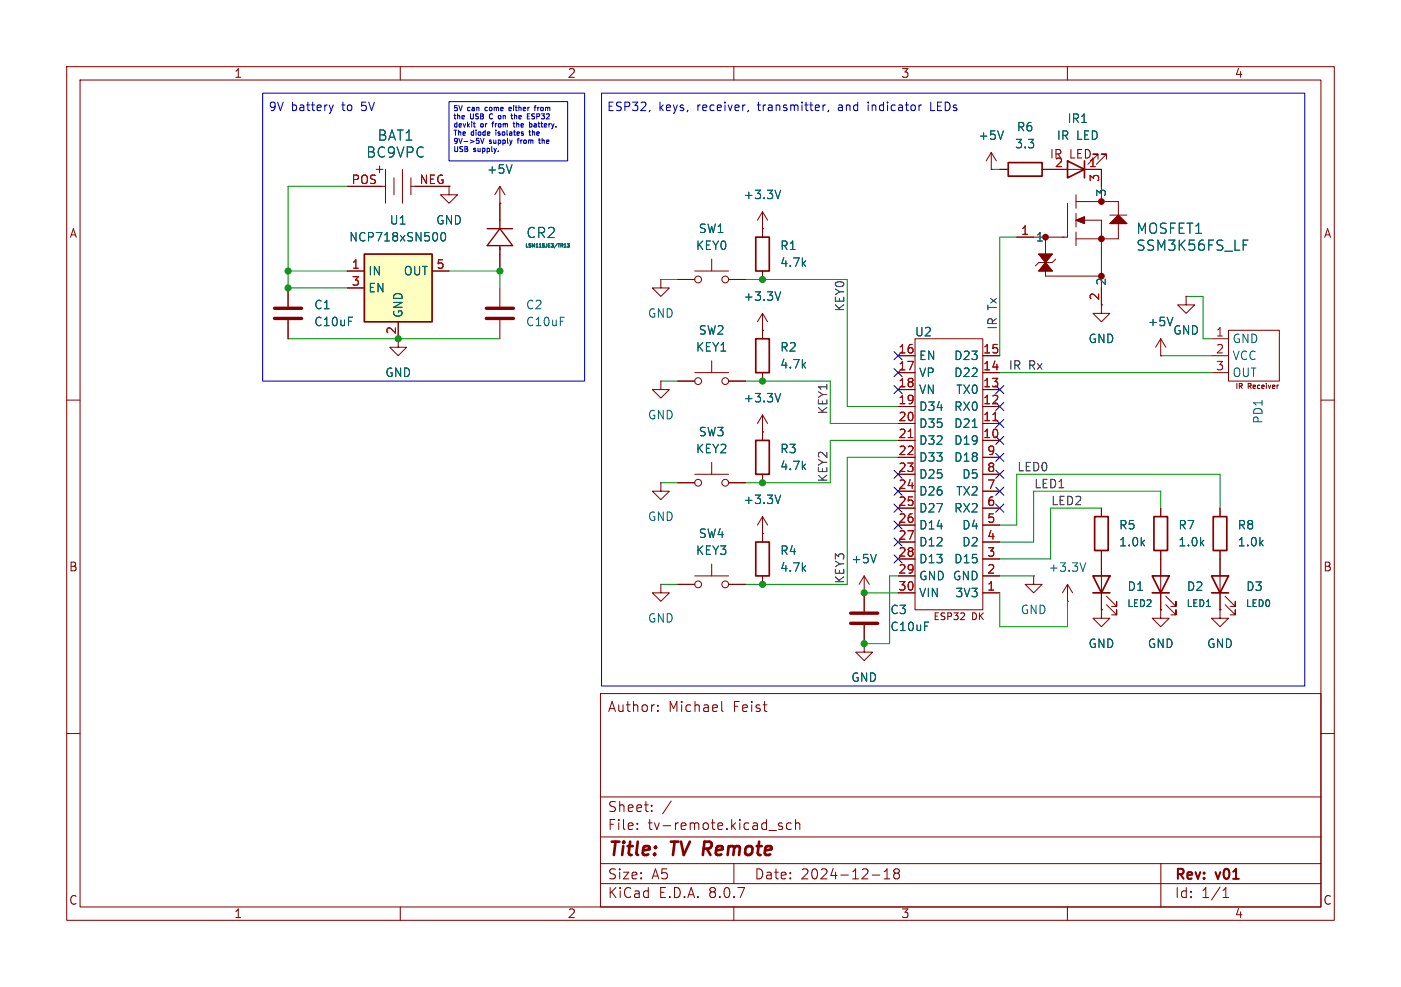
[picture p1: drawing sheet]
<svg xmlns="http://www.w3.org/2000/svg" width="210mm" height="148mm" viewBox="0 0 210 148" stroke-linecap="round" stroke-linejoin="round" font-family="sans-serif">
<g fill="none" stroke="#840000" stroke-width=".15">
<path d="M10 10h190v128h-190zM12 12h186v124h-186zM60 10v2M110 10v2M160 10v2M99.1 57.2v1.2h1.2l-1.2 1.3-1.3-1.3h1.3M99.1 57.2h.1M165.1 45.7v1.3h1.3l-1.3 1.3-1.3-1.3h1.3M174 53.3h.1M174 50.8v2.5M174 50.8l-.8 1.3M174 50.8l.8 1.3"/>
<path d="M177.8 44.5v1.2h1.3l-1.3 1.3-1.3-1.3h1.3M177.8 44.5h.1M10 60h2M101.6 72.4h2.5M104.1 71.1h5.1M106.7 69.3v1.8M109.2 72.4h2.6M174 76.2v1.3M198 60h2M114.3 80v1.3M114.3 86.4v1.2M129.5 88.9h.1"/>
<path d="M129.5 86.4l-.7 1.2M129.5 86.4v2.5M129.5 86.4l.8 1.2M174 82.6v1.2M10 110h2M90 104h108v32h-108zM90 119.5h108M98.6 106.5v.2M98.6 105.8v.1M108.2 105.2v1.3l.2 .2M198 110h2M60 136v2"/>
<path d="M90 132.5h108M90 129.5h108M90 125.5h108M95.5 124.2v.2M95.5 123.5v.1M97.7 121.5v.2M97.7 120.8v.1M100.6 120.1l-1.3 1.9M110 136v2M110 129.5v3M115.3 124.5h1.1M117.3 123.5l-.4-.1-.2 .2 .1 .2 .5 .2v.3h-.6"/>
<path d="M118.6 123.5l-.4-.1-.3 .3v.4l.1 .2h.6M119.3 123.5a.37 .37 0 0 1 .6 .1v.8M119.3 122.9v1.5M130.8 131.2h1.1M132.5 131.8h.9M132.5 130.7l.5-.4v1.5M134.3 130.9l-.3 .3v.4l.3 .2 .4-.1 .1-.2v-.4l-.3-.2M134.3 130.9l-.3-.3v-.2l.3-.1 .4 .1 .1 .2v.2l-.3 .1M134.3 130.9h.2M160 136v2M174 129.5v6.5M183.3 134.6h.9"/>
<path d="M183.3 133.5l.5-.4v1.5"/>
<circle cx="104.6" cy="72.4" r=".51"/>
<circle cx="108.7" cy="72.4" r=".51"/>
</g>
<path d="M173 77.5h2v5.1h-2zM113.3 81.3h2v5.1h-2z" fill="none" stroke="#840000" stroke-width=".25"/>
<path d="M175.8 47.6l-.4 1.2M131.4 83.1l-.5 1.3" fill="none" stroke="#006464" stroke-width=".15"/>
<path d="M54.6 38.1h10.2v10.2h-10.2z" fill="#ffffc2"/>
<g fill="none" stroke="#840000" stroke-width=".25">
<path d="M54.6 38.1h10.2v10.2h-10.2zM113.3 35.6h2v5h-2zM151.1 24.4h5.1v2h-5.1zM160 24.1l2.6 1.3-2.6 1.3zM162.6 24.1v2.6M113.3 50.8h2v5.1h-2zM113.3 66h2v5.1h-2zM164.1 77.5h2v5.1h-2zM181.9 77.5h2v5.1h-2zM163.8 86.4h2.6l-1.3 2.5zM163.8 88.9h2.6M172.7 86.4h2.6l-1.3 2.5z"/>
<path d="M172.7 88.9h2.6M181.6 86.4h2.5l-1.2 2.5zM181.6 88.9h2.5"/>
</g>
<g fill="none" stroke="#840000" stroke-width=".15">
<path d="M52.1 27.9h5.7M56.4 25.4h1M56.9 24.9v1M57.8 25.4v5.1M59.1 26.7v2.5M60.3 25.4v5.1M61.6 27.9h5.7M61.6 26.7v2.5M67.3 27.9v1.3h1.3l-1.3 1.3-1.3-1.3h1.3M67.3 27.9h.1M74.9 30.5h.1M74.9 27.9v5.1"/>
<path d="M74.9 38.1v2.5M74.9 27.9l-.7 1.3M74.9 27.9l.8 1.3M106.7 38.9v1.7M114.3 34.3h.1M114.3 31.8l-.8 1.2M114.3 31.8v3.8M114.3 31.8l.8 1.2M148.6 25.4h.1M148.6 22.9l-.8 1.2M148.6 22.9v2.5M148.6 22.9l.8 1.2"/>
<path d="M149.9 25.4h1.2M155.7 38.1h2l-2 2.5h2zM156.2 25.4h8.9v4.8M156.7 35.6v2.5M158.2 38.9l-.5 .5h-2l-.5 .5M160 30.5v5.1h-7.6M161.3 29.2v2M161.3 32v2M161.3 34.8v2M161.3 33l1.3-.5v1zM161.3 30.2h6.3v2.1M162.6 33h2.5v12.7"/>
<path d="M164.6 23.9v-.8h-.8h.8l-1.5 1.5M165.9 23.9v-.8h-.8h.8l-1.6 1.5M166.4 33.5l1.2-1.2 1.3 1.2zM166.4 32.3h2.5M167.6 33.5v2.3h-6.3M43.2 43.2v2.8M43.2 48v2.8M52.1 40.6h2.5M52.1 43.2h2.5M59.7 48.3v3.8h1.3l-1.3 1.2-1.3-1.2h1.3M64.8 40.6h2.5M74.9 43.2v2.8"/>
<path d="M74.9 48v2.8M99.1 41.9v1.3h1.2l-1.2 1.3-1.3-1.3h1.3M99.1 41.9h.1M101.6 41.9h2.5M101.6 57.2h2.5M104.1 40.6h5.1M104.1 55.9h5.1M106.7 54.1v1.8M109.2 41.9h2.6M109.2 57.2h2.6M114.3 49.5h.1M114.3 40.6v1.3"/>
<path d="M114.3 47v3.8M114.3 55.9v1.3M114.3 47l-.8 1.3M114.3 47l.8 1.3M134.6 58.4h2.6M134.6 55.9h2.6M134.6 53.3h2.6M137.2 50.8h10.1v40.6h-10.1zM147.3 58.4h2.6M147.3 55.9h2.6M147.3 53.3h2.6M156.7 40.6v.8h8.4"/>
<path d="M174 53.3h.1M177.8 44.5h.1M181.6 55.9h2.5M181.6 53.3h2.5M181.6 50.8h2.5M184.1 49.5h7.7v7.7h-7.7zM191.6 57.7h.1M99.1 72.4v1.3h1.2l-1.2 1.2-1.3-1.2h1.3M99.1 72.4h.1M101.6 72.4h2.5M109.2 72.4h2.6M114.3 64.8h.1"/>
<path d="M114.3 62.2v3.8M114.3 71.1v1.3M114.3 77.5v3.8M114.3 77.5l-.8 1.2M114.3 77.5l.8 1.2M114.3 62.2l-.8 1.3M114.3 62.2l.8 1.3M134.6 66h2.6M134.6 63.5h2.6M134.6 61h2.6M134.6 68.6h2.6M134.6 71.1h2.6"/>
<path d="M134.6 73.7h2.6M134.6 76.2h2.6M134.6 78.7h2.6M147.3 66h2.6M147.3 63.5h2.6M147.3 61h2.6M147.3 68.6h2.6M147.3 71.1h2.6M147.3 73.7h2.6M147.3 76.2h2.6M147.3 78.7h2.6M165.1 76.2v1.3"/>
<path d="M174 76.2v1.3M182.9 76.2v1.3M99.1 87.6v1.3h1.2l-1.2 1.3-1.3-1.3h1.3M99.1 87.6h.1M101.6 87.6h2.5M104.1 86.4h5.1M106.7 84.6v1.8M109.2 87.6h2.6M114.3 80h.1M114.3 86.4v1.2M129.5 96.5v1.3h1.3l-1.3 1.3-1.2-1.3h1.2M129.5 96.5h.1"/>
<path d="M129.5 88.9h.1M129.5 88.9v2.8M129.5 93.7v2.8M134.6 88.9h2.6M134.6 86.4h2.6M134.6 81.3h2.6M134.6 83.8h2.6M147.3 88.9h2.6M147.3 86.4h2.6M147.3 81.3h2.6M147.3 83.8h2.6M154.9 86.4v1.2h1.3l-1.3 1.3-1.2-1.3h1.2"/>
<path d="M154.9 86.4h.1M160 90.2h.1M160 87.6v2.6M160 87.6l-.7 1.3M160 87.6l.8 1.3M165.1 91.4v1.3h1.3l-1.3 1.3-1.3-1.3h1.3M165.1 91.4h.1M165.1 82.6v8.8M165.9 90.7l1.5 1.5v-.8v.8h-.8M165.9 89.4l1.5 1.5v-.7v.7h-.8M174 91.4v1.3h1.3l-1.3 1.3-1.3-1.3h1.3M174 91.4h.1"/>
<path d="M174 82.6v8.8M174.8 90.7l1.5 1.5v-.8v.8h-.8M174.8 89.4l1.5 1.5v-.7v.7h-.8M182.9 91.4v1.3h1.2l-1.2 1.3-1.3-1.3h1.3M182.9 91.4h.1M182.9 82.6v8.8M183.6 90.7l1.6 1.5v-.8v.8h-.8M183.6 89.4l1.6 1.5v-.7v.7h-.8"/>
<circle cx="104.6" cy="41.9" r=".51"/>
<circle cx="104.6" cy="57.2" r=".51"/>
<circle cx="108.7" cy="41.9" r=".51"/>
<circle cx="108.7" cy="57.2" r=".51"/>
<circle cx="104.6" cy="87.6" r=".51"/>
<circle cx="108.7" cy="87.6" r=".51"/>
</g>
<g fill="none" stroke="#006464" stroke-width=".15">
<path d="M150.4 19.6l-.4 1.3M66.3 34.9h.1a.69 .69 0 0 1 .5 .5 .69 .69 0 0 1-.3 .7h-.1a.69 .69 0 0 1-.5-.5 .69 .69 0 0 1 .3-.7zM76.7 24.7l-.4 1.3M84.6 37.1h.3M84.6 36.7l.1-.1v.5M85 36.6h.3l-.1 .1 .1 .1v.2h-.3M117 28.5l-.4 1.3M186.4 36.7h.5M186.4 36h.7M117 43.8l-.4 1.2M117 59l-.4 1.3M175.8 47.6l-.4 1.2"/>
<path d="M117 74.2l-.4 1.3M145.7 64.1h.8M131.4 83.1l-.5 1.3M162.7 84.4l-.4 1.3"/>
</g>
<path d="M136.1 65.6h.8M148.8 63.1h.8" fill="none" stroke="#a90000" stroke-width=".15"/>
<g fill="#840000" stroke="#840000" stroke-width=".15">
<path d="M161.3 33l1.3-.5v1z"/>
<path d="M166.4 33.5l1.2-1.2 1.3 1.2z"/>
<path d="M155.7 38.1h2l-1 1.3 1 1.2h-2l1-1.2z"/>
</g>
<g fill="none" stroke="#840000" stroke-width=".51">
<path d="M41.1 47.8h4.1M41.1 46.2h4.1M72.9 47.8h4.1M72.9 46.2h4.1M127.5 93.5h4.1M127.5 91.9h4.1"/>
<circle cx="156.7" cy="35.6" r=".25"/>
<circle cx="165.1" cy="30.2" r=".25"/>
<circle cx="165.1" cy="35.8" r=".25"/>
<circle cx="165.1" cy="41.4" r=".25"/>
</g>
<path d="M73 34.3h3.8M74.9 33v1.3M74.9 36.8v1.3M74.9 34.3l1.9 2.5h-3.8z" fill="none" stroke="#840000" stroke-width=".2"/>
<g fill="none" stroke="#0000c2" stroke-width=".15">
<path d="M39.4 14h48.2v43.2h-48.2zM50 15.7l-.3 .9M67.3 15.2h17.8v8.9h-17.8zM68.2 17.1v.6M68.3 19.5v.8M68.5 18.3v.8M68.5 15.8h-.3l-.1 .4M68.6 17.1v.7M68.7 19.5v.8M68.8 15.8l.2 .8 .3-.8M70.1 18.3v.8M70.5 17.1v.6"/>
<path d="M71 17.1v.6M71 19.5v.8M71.1 18.3v.6l.1 .2M71.4 19.5v.1M72.4 17.1h-.4v.7M72.7 16.2v.3M72.7 19.5v.8M73.4 17.4v.3M74.3 19.8v.5M75.1 17.8h-.3M76 19.5v.7M76.6 17.3h.3"/>
<path d="M76.7 16.2l-.2-.1-.2 .1v.4h.3M76.7 16.3h-.4M76.7 17.1v.6M76.8 17.8h.1M76.9 18.5h.3M77 15.8v.1M77 18.3v.6l.2 .2M77.1 19.5v.7M77.1 17.1v.7M77.3 15.8v.7M77.5 18.3v.8M77.8 15.8v.8"/>
<path d="M79 17.1v.7M79.3 19.8h.3M79.4 18.3v.8M79.4 19.5v.7l.2 .1M79.4 18.5l.3 .2v.3l-.3 .1M79.7 17.8h.4M79.8 17.4l.3 .1M79.8 19.5v.8M79.8 17.1h.3M80.1 16.1h.3M80.4 15.8l-.2 .1v.7M80.6 16.1v.5"/>
<path d="M80.8 18.3v.6M80.8 16.1l-.2 .1M80.8 17.1h-.3v.7M81.2 18.3v.6M90.2 14h105.4v88.9h-105.4zM97.4 16.5v.2M112.2 16.5l-.1 .3M123.4 15.7v.9M123.7 15.7l-.2 .1-.1 .2M124.2 16.5l-.1 .3M130.1 15.3v.1M130.1 15.7v.9"/>
<path d="M138 15.7h.1M139.5 15.3v1.3h.6M68.2 22v.6M68.6 22v.6M68.8 20.7l.2 .8 .3-.8M69.7 22v.7M71.4 20.7v.4M71.8 21.1v.3M72 20.7l.3 .8 .3-.8M73.7 22v.6M74.7 22.7h.1M76.1 20.7v.7"/>
<path d="M80.8 20.7v.7l.2 .1M81.3 20.7v.8"/>
</g>
<g fill="none" stroke="#009600" stroke-width=".15">
<path d="M52.1 27.9h-8.9v15.3h8.9M148.6 25.4h1.3M152.4 35.6h-2.5v17.7M43.2 50.8h31.7M43.2 40.6h8.9M67.3 40.6h7.6v2.6M99.1 57.2h2.5M99.1 41.9h2.5M111.8 57.2h12.7v6.3h10.1M111.8 41.9h15.2v19.1h7.6M149.9 55.9h31.7M174 53.3h7.6"/>
<path d="M177.8 44.5h2.5v6.3h1.3M99.1 72.4h2.5M134.6 66h-10.1v6.4h-12.7M134.6 68.6h-7.6v19h-15.2M165.1 76.2h-7.6v7.6h-7.6M174 76.2v-2.5h-19.1v7.6h-5M182.9 76.2v-5.1h-30.5v7.6h-2.5M99.1 87.6h2.5M129.5 88.9h5.1M134.6 86.4h-1.3v10.1h-3.8M149.9 88.9v5.1h10.1v-3.8M149.9 86.4h5"/>
</g>
<g fill="none" stroke="#000084" stroke-width=".15">
<path d="M134 57.8l1.2 1.2M134 55.3l1.2 1.2M134 52.7l1.2 1.2M135.2 57.8l-1.2 1.2M135.2 55.3l-1.2 1.2M135.2 52.7l-1.2 1.2M149.3 57.8l1.2 1.2M150.5 57.8l-1.2 1.2M134 75.6l1.2 1.2M134 73.1l1.2 1.2M134 70.5l1.2 1.2M134 78.1l1.2 1.2"/>
<path d="M135.2 75.6l-1.2 1.2M135.2 73.1l-1.2 1.2M135.2 78.1l-1.2 1.2M135.2 70.5l-1.2 1.2M149.3 65.4l1.2 1.2M149.3 68l1.2 1.2M149.3 60.4l1.2 1.2M149.3 70.5l1.2 1.2M149.3 62.9l1.2 1.2M149.3 73.1l1.2 1.2M149.3 75.6l1.2 1.2M150.5 65.4l-1.2 1.2"/>
<path d="M150.5 68l-1.2 1.2M150.5 60.4l-1.2 1.2M150.5 70.5l-1.2 1.2M150.5 62.9l-1.2 1.2M150.5 73.1l-1.2 1.2M150.5 75.6l-1.2 1.2M134 83.2l1.2 1.2M134 80.7l1.2 1.2M135.2 80.7l-1.2 1.2M135.2 83.2l-1.2 1.2"/>
</g>
<g fill="#009600" stroke="#009600" stroke-width=".15">
<circle cx="114.3" cy="72.4" r=".46"/>
<circle cx="114.3" cy="87.6" r=".46"/>
<circle cx="114.3" cy="57.2" r=".46"/>
<circle cx="129.5" cy="96.5" r=".46"/>
<circle cx="129.5" cy="88.9" r=".46"/>
<circle cx="114.3" cy="41.9" r=".46"/>
<circle cx="59.7" cy="50.8" r=".46"/>
<circle cx="74.9" cy="40.6" r=".46"/>
<circle cx="43.2" cy="40.6" r=".46"/>
<circle cx="43.2" cy="43.2" r=".46"/>
</g>
<g font-size="2.8" fill="#840000">
<text x="91" y="128.9">Title:</text>
<text x="100.7" y="128.9">TV Remote</text>
</g>
<g font-size="2.1" fill="#006464">
<text x="54.8" y="23.9">BC9VPC</text>
<text x="56.5" y="21.3">BAT1</text>
<text x="78.8" y="35.9">CR2</text>
<text x="170.2" y="35.3">MOSFET1</text>
<text x="170.2" y="37.8">SSM3K56FS_LF</text>
</g>
<g font-size="2.1" fill="#840000">
<text x="91" y="107">Author:</text>
<text x="100.2" y="107">Michael</text>
<text x="110" y="107">Feist</text>
<text x="91" y="124.7">File:</text>
<text x="91" y="122">Sheet:</text>
<text x="97.1" y="124.7">tv-remote.kicad_sch</text>
<text x="91" y="134.9">KiCad</text>
<text x="91" y="132.1">Size:</text>
<text x="97.7" y="132.1">A5</text>
<text x="98.7" y="134.9">E.D.A.</text>
<text x="106.3" y="134.9">8.0.7</text>
<text x="113" y="132.1">Date:</text>
<text x="120" y="132.1">2024-12-18</text>
<text x="176" y="132.3">Rev:</text>
<text x="176" y="134.9">Id:</text>
<text x="180.1" y="134.9">1/1</text>
<text x="182.4" y="132.3">v01</text>
</g>
<g font-size="1.8" fill="#840000">
<text x="35" y="11.9">1</text>
<text x="85" y="11.9">2</text>
<text x="135" y="11.9">3</text>
<text x="185" y="11.9">4</text>
<text x="157.3" y="24">IR</text>
<text x="160.3" y="24">LED</text>
<text x="10.3" y="35.9">A</text>
<text x="198.4" y="35.9">A</text>
<text x="164.8" y="45.2" transform="rotate(-90 164.8 45.2)">2</text>
<text x="10.3" y="85.9">B</text>
<text x="198.3" y="85.9">B</text>
<text x="10.3" y="135.9">C</text>
<text x="35" y="137.9">1</text>
<text x="85" y="137.9">2</text>
<text x="135" y="137.9">3</text>
<text x="185" y="137.9">4</text>
<text x="198.3" y="135.9">C</text>
</g>
<g font-size="1.8" fill="#0000c2">
<text x="40.2" y="16.9">9V</text>
<text x="43.6" y="16.9">battery</text>
<text x="51.4" y="16.9">to</text>
<text x="54.5" y="16.9">5V</text>
<text x="90.9" y="16.9">ESP32,</text>
<text x="98.7" y="16.9">keys,</text>
<text x="104.6" y="16.9">receiver,</text>
<text x="113.9" y="16.9">transmitter,</text>
<text x="126.1" y="16.9">and</text>
<text x="130.8" y="16.9">indicator</text>
<text x="140.3" y="16.9">LEDs</text>
</g>
<g font-size="1.8" fill="#006464">
<text x="146.6" y="21.2">+5V</text>
<text x="152.1" y="22.5">3.3</text>
<text x="152.3" y="19.9">R6</text>
<text x="158.3" y="21.2">IR</text>
<text x="159.9" y="18.6">IR1</text>
<text x="161.4" y="21.2">LED</text>
<text x="72.9" y="26.3">+5V</text>
<text x="166" y="29.6" transform="rotate(-90 166 29.6)">3</text>
<text x="58.3" y="33.9">U1</text>
<text x="65.3" y="33.9">GND</text>
<text x="104.6" y="35.2">SW1</text>
<text x="111.4" y="30.1">+3.3V</text>
<text x="52.2" y="36.4">NCP718xSN500</text>
<text x="55.1" y="41.5">IN</text>
<text x="60.4" y="41.5">OUT</text>
<text x="104.2" y="37.7">KEY0</text>
<text x="116.8" y="37.7">R1</text>
<text x="116.8" y="40.2">4.7k</text>
<text x="155.2" y="36.4">1</text>
<text x="47" y="46.6">C1</text>
<text x="55.1" y="44">EN</text>
<text x="60.6" y="47.8" transform="rotate(-90 60.6 47.8)">GND</text>
<text x="78.7" y="46.6">C2</text>
<text x="97" y="47.9">GND</text>
<text x="111.4" y="45.3">+3.3V</text>
<text x="166" y="42.9" transform="rotate(-90 166 42.9)">2</text>
<text x="47" y="49.1">C10uF</text>
<text x="78.7" y="49.1">C10uF</text>
<text x="104.2" y="52.9">KEY1</text>
<text x="104.6" y="50.4">SW2</text>
<text x="116.8" y="52.9">R2</text>
<text x="137.1" y="50.6">U2</text>
<text x="163.1" y="51.7">GND</text>
<text x="172" y="49.1">+5V</text>
<text x="175.8" y="50.4">GND</text>
<text x="184.7" y="51.7">GND</text>
<text x="57.7" y="56.7">GND</text>
<text x="116.8" y="55.5">4.7k</text>
<text x="137.7" y="54.2">EN</text>
<text x="137.7" y="56.7">VP</text>
<text x="137.7" y="59.3">VN</text>
<text x="142.9" y="56.7">D22</text>
<text x="142.9" y="54.2">D23</text>
<text x="143.2" y="59.3">TX0</text>
<text x="184.7" y="54.2">VCC</text>
<text x="184.7" y="56.7">OUT</text>
<text x="97" y="63.1">GND</text>
<text x="104.6" y="65.6">SW3</text>
<text x="111.4" y="60.6">+3.3V</text>
<text x="137.7" y="61.8">D34</text>
<text x="137.7" y="64.4">D35</text>
<text x="142.9" y="64.4">D21</text>
<text x="142.9" y="61.8">RX0</text>
<text x="189.5" y="63.7" transform="rotate(-90 189.5 63.7)">PD1</text>
<text x="104.2" y="68.2">KEY2</text>
<text x="116.8" y="68.2">R3</text>
<text x="116.8" y="70.7">4.7k</text>
<text x="137.7" y="66.9">D32</text>
<text x="137.7" y="69.4">D33</text>
<text x="137.7" y="72">D25</text>
<text x="142.9" y="66.9">D19</text>
<text x="142.9" y="69.4">D18</text>
<text x="144.1" y="72">D5</text>
<text x="111.4" y="75.8">+3.3V</text>
<text x="137.7" y="74.5">D26</text>
<text x="137.7" y="77.1">D27</text>
<text x="142.9" y="77.1">RX2</text>
<text x="143.2" y="74.5">TX2</text>
<text x="97" y="78.3">GND</text>
<text x="104.2" y="83.4">KEY3</text>
<text x="104.6" y="80.9">SW4</text>
<text x="116.8" y="83.4">R4</text>
<text x="137.7" y="79.6">D14</text>
<text x="137.7" y="82.1">D12</text>
<text x="144.1" y="82.1">D2</text>
<text x="144.1" y="79.6">D4</text>
<text x="167.6" y="79.6">R5</text>
<text x="167.6" y="82.1">1.0k</text>
<text x="176.5" y="79.6">R7</text>
<text x="176.5" y="82.1">1.0k</text>
<text x="185.4" y="79.6">R8</text>
<text x="185.4" y="82.1">1.0k</text>
<text x="116.8" y="86">4.7k</text>
<text x="127.5" y="84.7">+5V</text>
<text x="137.7" y="84.7">D13</text>
<text x="137.7" y="87.2">GND GND</text>
<text x="137.7" y="89.8">VIN</text>
<text x="142.9" y="84.7">D15</text>
<text x="143.1" y="89.8">3V3</text>
<text x="157.1" y="86">+3.3V</text>
<text x="168.9" y="88.8">D1</text>
<text x="177.8" y="88.8">D2</text>
<text x="186.7" y="88.8">D3</text>
<text x="97" y="93.6">GND</text>
<text x="133.4" y="92.3">C3</text>
<text x="133.4" y="94.8">C10uF</text>
<text x="152.9" y="92.3">GND</text>
<text x="163.1" y="97.4">GND</text>
<text x="172" y="97.4">GND</text>
<text x="180.8" y="97.4">GND</text>
<text x="127.5" y="102.5">GND</text>
</g>
<g font-size="1.8" fill="#a90000">
<text x="52.6" y="27.7">POS</text>
<text x="62.8" y="27.7">NEG</text>
<text x="158" y="25.1">2</text>
<text x="163.1" y="25.1">1</text>
<text x="164.8" y="27.4" transform="rotate(-90 164.8 27.4)">3</text>
<text x="153" y="35.3">1</text>
<text x="52.6" y="40.4">1</text>
<text x="65.3" y="40.4">5</text>
<text x="52.6" y="42.9">3</text>
<text x="59.4" y="50.2" transform="rotate(-90 59.4 50.2)">2</text>
<text x="134.6" y="53.1">16</text>
<text x="147.3" y="53.1">15</text>
<text x="182.2" y="50.5">1</text>
<text x="182.2" y="53.1">2</text>
<text x="134.6" y="55.6">17</text>
<text x="134.6" y="58.2">18</text>
<text x="147.3" y="58.2">13</text>
<text x="147.3" y="55.6">14</text>
<text x="182.2" y="55.6">3</text>
<text x="134.6" y="60.7">19</text>
<text x="134.6" y="63.2">20</text>
<text x="134.6" y="65.8">21</text>
<text x="147.3" y="65.8">10</text>
<text x="147.3" y="63.2">11</text>
<text x="147.3" y="60.7">12</text>
<text x="134.6" y="68.3">22</text>
<text x="134.6" y="70.9">23</text>
<text x="147.9" y="70.9">8</text>
<text x="147.9" y="68.3">9</text>
<text x="134.6" y="73.4">24</text>
<text x="134.6" y="75.9">25</text>
<text x="147.9" y="75.9">6</text>
<text x="147.9" y="73.4">7</text>
<text x="134.6" y="78.5">26</text>
<text x="134.6" y="81">27</text>
<text x="134.6" y="83.6">28</text>
<text x="147.9" y="83.6">3</text>
<text x="147.9" y="81">4</text>
<text x="147.9" y="78.5">5</text>
<text x="134.6" y="86.1">29</text>
<text x="134.6" y="88.6">30</text>
<text x="147.9" y="88.6">1</text>
<text x="147.9" y="86.1">2</text>
</g>
<g font-size="1.8" fill="#0f0f0f">
<text x="126.7" y="46.8" transform="rotate(-90 126.7 46.8)">KEY0</text>
<text x="149.5" y="46.5" transform="rotate(-90 149.5 46.5)">Tx</text>
<text x="149.5" y="49.5" transform="rotate(-90 149.5 49.5)">IR</text>
<text x="151.1" y="55.5">IR</text>
<text x="154.2" y="55.5">Rx</text>
<text x="124.1" y="62.2" transform="rotate(-90 124.1 62.2)">KEY1</text>
<text x="152.4" y="70.8">LED0</text>
<text x="124.1" y="72.4" transform="rotate(-90 124.1 72.4)">KEY2</text>
<text x="154.9" y="73.3">LED1</text>
<text x="157.5" y="75.9">LED2</text>
<text x="126.7" y="87.6" transform="rotate(-90 126.7 87.6)">KEY3</text>
</g>
<g font-size="1.4" fill="#840000">
<text x="139.8" y="93.2">ESP32</text>
<text x="145.7" y="93.2">DK</text>
</g>
<g font-size="1.4" fill="#006464">
<text x="168.9" y="91.2">LED2</text>
<text x="177.8" y="91.2">LED1</text>
<text x="186.7" y="91.2">LED0</text>
</g>
<g font-size="1.1" fill="#0000c2">
<text x="67.9" y="17">5V</text>
<text x="70.1" y="17">can</text>
<text x="73.1" y="17">come</text>
<text x="77" y="17">either</text>
<text x="81.1" y="17">from</text>
<text x="67.9" y="18.3">the</text>
<text x="67.9" y="19.5">devkit</text>
<text x="67.9" y="20.7">The</text>
<text x="67.9" y="21.9">9V-&gt;5V</text>
<text x="67.9" y="23.2">USB</text>
<text x="70.5" y="18.3">USB</text>
<text x="70.7" y="20.7">diode</text>
<text x="71.1" y="23.2">supply.</text>
<text x="72.1" y="19.5">or</text>
<text x="73.4" y="21.9">supply</text>
<text x="73.7" y="18.3">C</text>
<text x="74.2" y="19.5">from</text>
<text x="74.7" y="20.7">isolates</text>
<text x="75.4" y="18.3">on</text>
<text x="77.6" y="18.3">the</text>
<text x="77.6" y="19.5">the</text>
<text x="78" y="21.9">from</text>
<text x="80" y="20.7">the</text>
<text x="80.3" y="18.3">ESP32</text>
<text x="80.3" y="19.5">battery.</text>
<text x="81.5" y="21.9">the</text>
</g>
<g font-size="1.1" fill="#840000">
<text x="185.1" y="58.5">IR</text>
<text x="187.1" y="58.5">Receiver</text>
</g>
<text font-size=".7" fill="#006464" x="78.6" y="37.3">LSM115JE3/TR13</text>
</svg>
